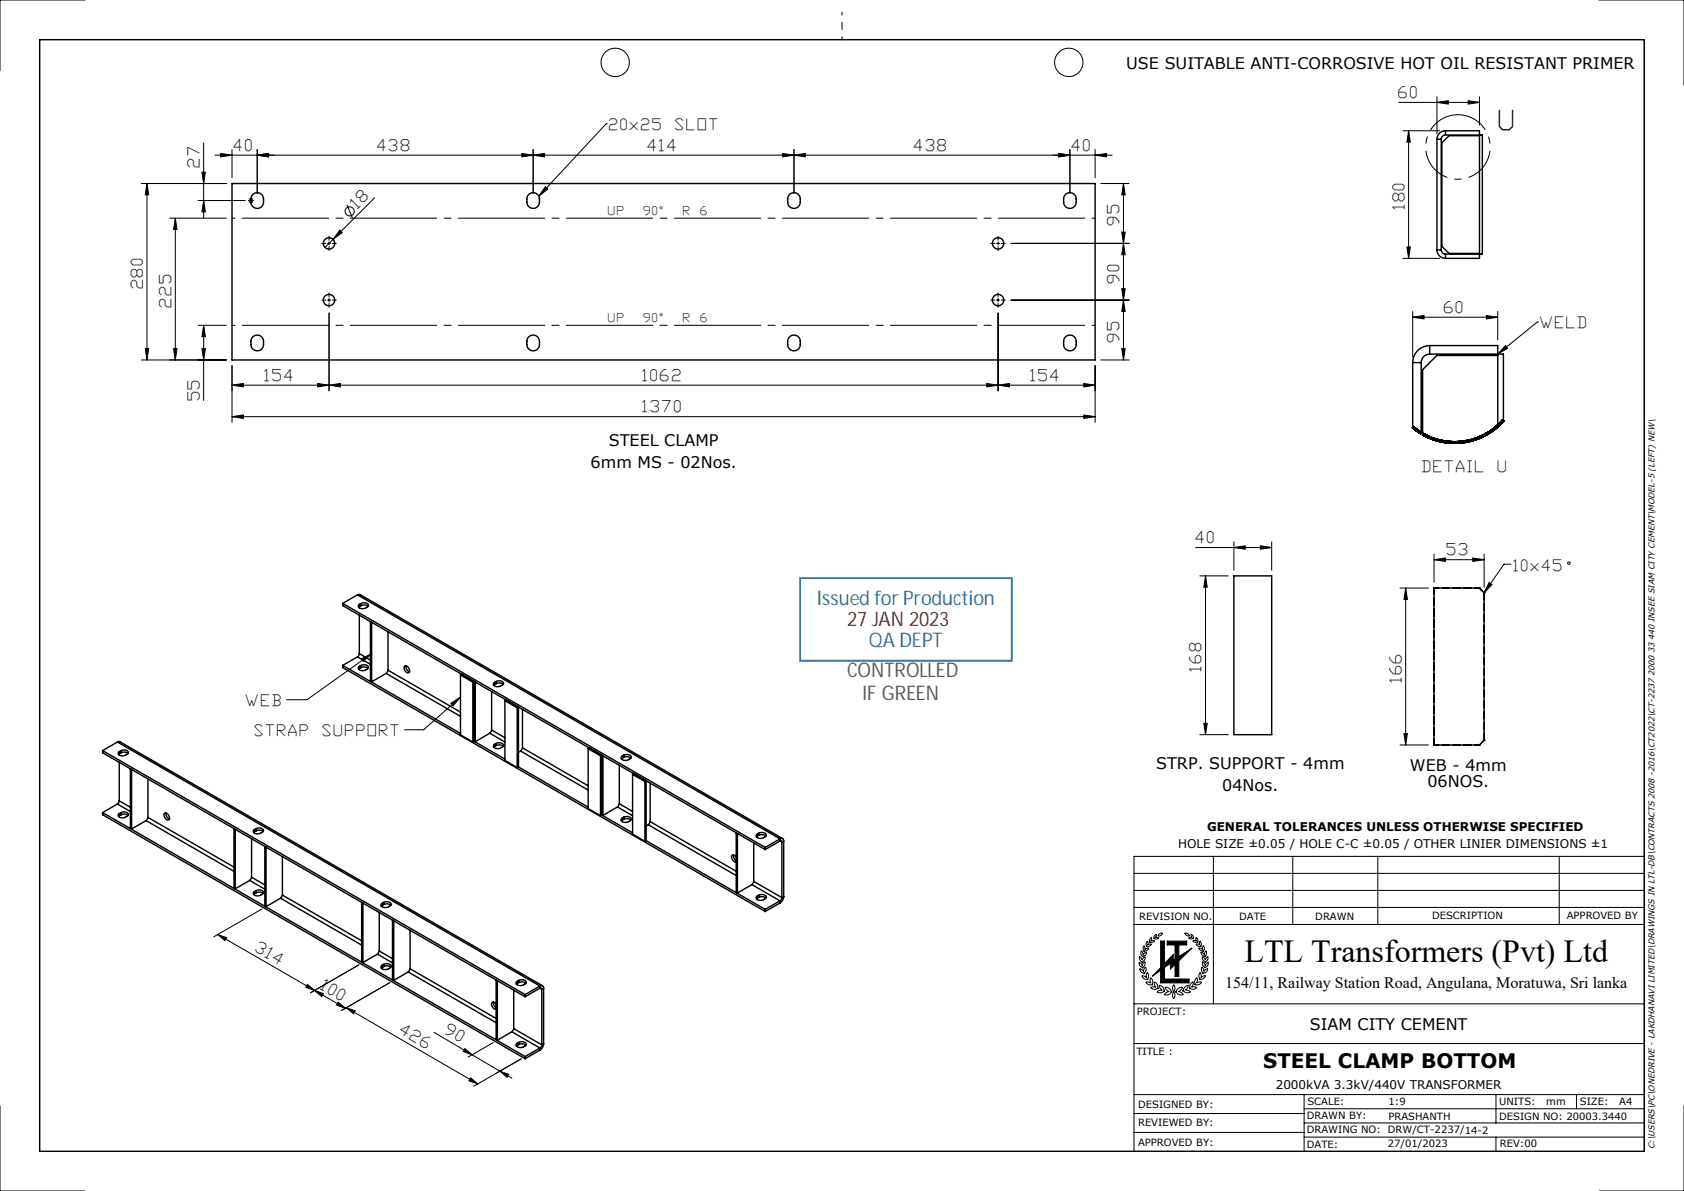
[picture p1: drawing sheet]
<svg xmlns="http://www.w3.org/2000/svg" width="297mm" height="210mm" viewBox="0 0 297 210" stroke-linecap="round" stroke-linejoin="round" font-family="sans-serif">
<g fill="none" stroke="#000" stroke-width=".18">
<path d="M15 0h-15v12.4M246.7 18.1h14.2M253.4 18.1l2-.3v.6zM253.4 17.1v6.5M258.9 17.8l2 .3-2 .3zM260.9 17.1v5M282 0h15v15M290 7v196M24.9 32.4h15M25.9 32.4l.3 2h-.6zM25.9 32.4v31.1M29.9 38.5h10"/>
<path d="M30.9 38.5v25M30.9 38.5l.3 2h-.6zM34.9 35.4h8.4M35.6 30.4h.6l-.3 2zM35.9 35.4l.3 2h-.6zM35.9 25.2v13.2M37.9 27.4h158.2M38.9 27.1l2 .3-2 .3zM40.9 26.4v5M43.8 35.4h1M43.9 35l.7 .7M44.3 34.9v1"/>
<path d="M44.6 35l-.7 .7M45.4 27.4l2-.3v.6zM45.4 26.4v7.7M61.2 36.1l1 2.3M66.1 34.9l-8.8 8.7M92 27.1l2 .3-2 .3zM94 27.4l2-.3v.6zM94 26.4v7.7M96.2 32.9l.4 .4-1.6 1.3zM106.9 21.8h.1M106.9 21.8l-11.9 12.8M138 27.1l2 .3-2 .3z"/>
<path d="M140 27.4l2-.3v.6zM140 26.4v7.7M186.7 27.1l2 .3-2 .3zM188.7 26.4v7.7M193.1 27.4l2-.3v.6zM193.1 26.4v5M194.1 32.4h5M198.1 32.4v31.1M198.1 32.4l.3 2h-.6zM247.4 23.1h6.5M248.4 23.1v22.5M248.4 23.1l.3 2h-.6z"/>
<path d="M34.9 57.4h5M35.9 57.4v13.2M35.9 57.4l.3 2h-.6zM57.8 42.9h.5M57.8 52.9h.5M58 55.2v13.7M58 42.6v.6M58 52.6v.6M59.9 40.6l.5 .4-1.7 1.2zM175.8 42.9h.5M175.8 52.9h.5M176 55.2v13.7"/>
<path d="M176 42.6v.6M176 52.6v.6M178.3 42.9h20.8M178.3 52.9h20.8M197.8 50.9h.6l-.3 2zM197.8 40.9h.6l-.3 2zM198.1 52.9l.3 2h-.6zM198.1 42.9l.3 2h-.6zM247.4 45.6h6.5M248.1 43.6h.6l-.3 2zM249.2 55.9l2-.3v.6zM249.2 54.9v8"/>
<path d="M249.2 55.9h15M262.2 55.6l2 .3-2 .3zM264.2 54.9v5M271.1 56.8l-6.9 5.6M271.1 56.8h.1M24.9 63.5h15M25.6 61.5h.6l-.3 2zM30.6 61.5h.6l-.3 2zM35.6 61.5h.6l-.3 2zM40.9 67.9l2-.3v.6zM40.9 73.5l2-.3v.6zM40.9 64.5v10"/>
<path d="M40.9 73.5h152.2M56 67.6l2 .3-2 .3zM58 67.9l2-.3v.6zM174 67.6l2 .3-2 .3zM176 67.9l2-.3v.6zM191.1 73.2l2 .3-2 .3zM191.1 67.6l2 .3-2 .3zM193.1 67.9h-152.2M193.1 64.5v10M194.1 63.5h5M197.8 61.5h.6l-.3 2zM249.1 75.4v.1"/>
<path d="M249.1 75.5h.1M249.1 75.5l.3 .2M249.2 75.5v.1M249.2 75.4h.1M249.3 75.6h.1M249.3 75.2l.2 .1M249.3 75.4l-.1-.1 .3 .3M249.3 75.6v.1M249.3 75.7h.1M249.4 75.2l.5 .4M249.4 75.5h.1M249.4 75.7h.1"/>
<path d="M249.4 75.5l.2 .1M249.4 75.7l.3 .2M249.4 75.7l.1 .1M249.4 75.8h.1M249.5 75.6h.1M249.6 75.6l.2 .2M249.6 75.4l.1 .1M249.6 75.6v.1M249.6 75.9h.1M249.6 75.7h.1M249.7 75.7h.1M249.7 75.9l.1 .1"/>
<path d="M249.7 76l.2 .1M249.8 75.8l.1 .1M249.8 75.8h.1M249.8 75.8l.4 .3M249.9 75.6h.1M249.9 76.1l.2 .2M249.9 75.6v.1M249.9 75.7l.2 .1M249.9 75.9h.1M249.9 75.7h.1M250 75.9h.1M250 76.2l.2 .1"/>
<path d="M250 75.9v.1M250 75.8l.4 .2M250.1 76l.2 .1M250.1 75.8h.1M250.1 76.3l.3 .1M250.2 76.1l.3 .2M250.2 75.9l.5 .3M250.3 76.1h.1M250.3 76.4h.1M250.4 76.4l.1 .1M250.4 76.2h.1M250.4 76.4h.1"/>
<path d="M250.4 76.4v.1M250.5 76.5h.1M250.5 76.3l.1 .1M250.5 76.1l.2 .1M250.5 76.3h.1M250.6 76.3h.1M250.6 76.4h.1M250.7 76.2h.1M250.8 76.7h.1M250.8 76.7l.3 .1M250.9 76.7h.1M250.9 76.5l.1 .1"/>
<path d="M250.9 76.8h.1M251 76.6l.2 .1M251 76.6h.1M251 76.4h.1M251 76.8l.1 .1M251 76.4l.3 .1M251.1 76.6h.1M251.1 76.9h.2M251.1 76.7l.2 .1M251.1 76.9h.1M251.2 76.9h.1M251.2 76.5l.2 .1"/>
<path d="M251.2 76.5h.1M251.2 76.7l.3 .1M251.3 76.9h.1M251.3 76.5l.1 .1M251.3 76.9l.1 .1M251.3 77h.1M251.4 76.8h.1M251.4 76.6h.1M251.4 77h.1M251.4 77l.2 .1M251.4 76.6l.4 .2M251.5 76.8l.1 .1"/>
<path d="M251.5 77.1h.1M251.6 77.1h.1M251.6 76.7h.1M251.6 76.9l.3 .1M251.6 76.9l.2 .1M251.7 77.1l.1 .1M251.7 76.7h.1M251.8 76.8h.1M251.8 76.8l.2 .1M251.8 77h.1M251.8 77.2h.1M251.9 77.2h.1"/>
<path d="M251.9 77h.1M251.9 77.2l.2 .1M251.9 76.8h.1M251.9 77l.3 .2M252 76.9h.1M252 77.3l.3 .1M252 76.9l.2 .1M252 77.1h.1M252.1 77.1l.4 .2M252.1 77.3h.1M252.2 76.9l.3 .2M252.2 77.4h.1"/>
<path d="M252.3 77.4h.1M252.3 77.2h.1M252.3 77l.6 .2M252.4 77.4l.1 .1M252.4 77.2l.3 .1M252.5 77.3h.1M252.5 77.5l.4 .1M252.6 77.1h.1M252.6 77.5h.1M252.6 77.3h.1M252.6 77.3l.3 .1M252.7 77.1v.1"/>
<path d="M252.7 77.5h.1M252.7 77.5l.3 .1M252.8 77.2h.1M252.8 77.4l.2 .1M252.8 77.4h.1M252.9 77.2h.1M252.9 77.4l.3 .1M253 77.6l.3 .1M253 77.2v.1M253 77.6h.1M253 77.3l.5 .1M253 77.6l.2 .1"/>
<path d="M253 77.3l.3 .1M253.1 77.5l.5 .1M253.1 77.5l.2 .1M253.2 77.3h.1M253.2 77.7h.1M253.3 77.7l.3 .1M253.3 77.7h.1M253.3 77.6h.1M253.3 77.4h.1M253.4 77.6h.1M253.4 77.4l.3 .1M253.4 77.8l.5 .1"/>
<path d="M253.5 77.6h.1M253.6 77.4l.2 .1M253.6 77.6h.1M253.6 77.6l.2 .1M253.6 77.8h.1M253.7 77.6v.1M253.7 77.8h.1M253.7 77.7h.2M253.8 77.7h.2M253.8 77.9h.1M253.8 77.5h.1M253.8 77.9h.2"/>
<path d="M253.9 77.5h.1M253.9 77.7h.1M253.9 77.5l.2 .1M253.9 77.9h.1M254 77.9h.1M254 77.7l1.5 .3M254 77.7h.1M254 77.9l.3 .1M254 77.7l.2 .1M254.1 77.6h.1M254.1 77.8h.1M254.2 78h.3"/>
<path d="M254.2 77.8h.1M254.2 77.6h.1M254.2 77.6l.4 .1M254.3 77.6h.1M254.3 78h.1M254.3 77.8h.1M254.5 77.8l.2 .1M254.5 78l.2 .1M254.5 77.7h.3M254.5 78h.1M254.6 78h.1M254.7 78l.1 .1"/>
<path d="M254.7 77.7h.1M254.7 77.9h.1M254.7 78.1h.2M254.8 77.7h.2M254.8 77.9h.1M254.9 77.9h.1M254.9 78.1h.1M254.9 77.7h.1M254.9 78.1h.3M255 77.7h.1M255 77.7l.3 .1M255 78.1h.1"/>
<path d="M255 77.9h.3M255 77.9h.1M255.1 77.7h.1M255.1 77.7l.4 .1M255.2 78.1l.3 .1M255.2 78.1h.1M255.3 78.1h.1M255.3 78h.1M255.4 78h.1M255.4 78.1l.4 .1M255.4 77.8h.4M255.4 78h.4"/>
<path d="M255.6 78.2h.4M255.6 77.8h.4M255.7 78h.3M255.8 78.2h.1M255.9 78.2h.3M255.9 77.8h.1M255.9 78h.3M256 77.8h.2M256 78h.1M256.1 77.8h.1M256.1 78h.1M256.1 78.2h.3"/>
<path d="M256.1 78h.4M256.1 77.8h.4M256.2 78h.1M256.2 77.8h.1M256.3 78.2h.1M256.3 78.2h.4M256.4 78h.1M256.5 78.2h.1M256.6 78h.1M256.7 78h.1M256.7 77.8h-.3M256.9 77.8h-.3"/>
<path d="M256.9 78h-.4M257 78.2h-.4M257 78h.1M257.1 78h-.1M257.1 77.8h.1M257.2 77.8h-.1M257.2 78.2h-.4M257.2 77.8h-.4M257.3 77.8h.1M257.3 78.2h-.2M257.4 78.2h-.1M257.4 78h-.6"/>
<path d="M257.4 78.2h-.2M257.4 77.8h-.2M257.4 77.8h.1M257.4 78h-.3M257.5 78.2h.1M257.5 77.8h.1M257.5 78.2h-.1M257.6 77.8h-.1M257.6 78h-.3M257.6 77.8h-.2M257.7 78.1l-.3 .1M257.7 78h-.3"/>
<path d="M257.7 77.8h.1M257.8 78.1h.1M257.9 78.1l-.3 .1M257.9 77.9l-.4 .1M257.9 77.8h-.3M258 77.7h.1M258.1 77.7h.1M258.1 77.9h-.1M258.1 77.7l-.3 .1M258.2 77.7h-.1M258.2 77.9h-.1M258.3 78.1h-.4"/>
<path d="M258.4 77.7h-.3M258.4 77.9h.1M258.4 78.1h-.4M258.4 77.9l-.6 .1M258.4 78l-.1 .1M258.5 77.9h.1M258.5 77.7h-.3M258.6 77.8l-.3 .1M258.6 77.6h.1M258.6 78h-.2M258.7 77.8h-.1M258.7 77.8h.1"/>
<path d="M258.8 77.6l-.3 .1M258.8 77.8l-.3 .1M258.9 78h-.3M258.9 78h.1M258.9 77.8h.1M258.9 77.6h.1M259 77.9l-.1 .1M259 77.9h.1M259 77.7v.1M259.1 77.7l-.4 .1M259.1 77.9l-.3 .1M259.1 77.7h.1"/>
<path d="M259.1 77.9h-.1M259.1 77.9h.1M259.2 77.5l-.5 .1M259.2 77.9h-.1M259.2 77.5h.1M259.2 77.7l-.2 .1M259.2 77.9h.1M259.2 77.7h.1M259.3 77.7h-.1M259.3 77.7h-.2M259.3 77.9h-.2M259.3 77.7h.1"/>
<path d="M259.4 77.5h-.1M259.4 77.7h.1M259.4 77.5h.1M259.5 77.6h.1M259.5 77.8h.1M259.5 77.6l-.2 .1M259.6 77.8l-.3 .1M259.6 77.4h.1M259.6 77.6h.1M259.7 77.8h.1M259.8 77.6h-.3M259.8 77.5h.1"/>
<path d="M259.8 77.3v.1M259.8 77.7h.1M259.9 77.5h-.1M259.9 77.7h.1M259.9 77.7l-.4 .1M260 77.5h-.1M260 77.7h-.1M260 77.5l-.3 .1M260 77.7h.1M260 77.5h.1M260.1 77.3l-.3 .1M260.1 77.6l-.2 .1"/>
<path d="M260.1 77.6h.1M260.1 77.4l-.1 .1M260.1 77.4h.1M260.2 77.6h.1M260.2 77.2l-.1 .1M260.3 77.6h-.2M260.3 77.4h-.1M260.3 77.6h.1M260.3 77.4h.1M260.4 77.2h-.1M260.4 77.4h.1M260.5 77.3h-.1"/>
<path d="M260.5 77.1l-1.3 .4M260.5 77.3h.1M260.5 77.1h.1M260.5 77.5l-.2 .1M260.6 77.5h.1M260.6 77.1h.1M260.6 77.1h-.2M260.6 77.3h.1M260.7 77.1h-.1M260.7 77.4l-.2 .1M260.7 77v.1M260.8 77.4l-.2 .1"/>
<path d="M260.9 77h-.1M260.9 77.2h.1M261 77.1l-.5 .2M261 77.3h.1M261 76.9l-.3 .2M261.1 77.1h.1M261.1 76.9h-.1M261.1 76.9h.1M261.1 77v.1M261.2 77h-.1M261.2 76.8l-.1 .1M261.2 77h.1"/>
<path d="M261.2 77.2l-.4 .2M261.2 77.2h.1M261.2 77l-1.2 .5M261.3 76.8h.1M261.4 77h-.1M261.4 76.7l-.4 .2M261.4 76.9v.1M261.4 76.9h.1M261.4 77.1l-.2 .1M261.5 76.9l-.3 .1M261.5 77.1h.1M261.6 77l-.1 .1"/>
<path d="M261.7 76.6l-.2 .1M261.7 76.6h.1M261.8 76.7l-.2 .1M261.8 76.9l-.1 .1M261.8 76.5l-.5 .3M261.9 76.7h-.1M261.9 76.7l-.5 .2M261.9 76.5h.1M261.9 76.7h.1M262 76.9h-.1M262 76.6l-.1 .1M262 76.6h.1"/>
<path d="M262.1 76.8l-.8 .4M262.1 76.6l-.2 .1M262.2 76.5l-.1 .1M262.2 76.3l-.2 .1M262.2 76.7l-.1 .1M262.2 76.3h.1M262.2 76.7l-.2 .1M262.2 76.7h.1M262.3 76.7h-.1M262.3 76.5h-.1M262.3 76.7h.1M262.3 76.2l-.6 .4"/>
<path d="M262.3 76.4h.1M262.4 76.4l-.2 .1M262.5 76.4h-.1M262.5 76.1l-.1 .1M262.5 76.1l-.2 .2M262.5 76.3v.1M262.5 76.3h.1M262.5 76.1h.1M262.5 76.5l-.2 .2M262.6 76.3h-.1M262.6 76.1h.1M262.6 76.3h.1"/>
<path d="M262.6 76.5h.1M262.7 76.5l-.3 .1M262.7 76.2l-.1 .1M262.7 76l-.1 .1M262.7 76.2h.1M262.8 76.4h-.1M262.8 76.4h.1M262.8 76.1h.1M262.9 75.9l-.2 .1M262.9 76.1l-.3 .2M262.9 75.8v.1M263 76.3h-.1"/>
<path d="M263 76.2h.1M263.1 75.8l-.6 .3M263.1 76.2l-.4 .3M263.1 76.1l-.1 .1M263.2 76.1h-.1M263.2 75.9l-.3 .2M263.2 76.1h.1M263.2 75.6l-.3 .2M263.2 75.8l-.4 .3M263.3 76v.1M263.3 75.6l-.2 .1M263.3 75.8h.1"/>
<path d="M263.3 75.6h.1M263.3 76h.1M263.4 75.7l-.1 .1M263.4 75.9v.1M263.4 75.5l-.2 .1M263.4 75.9l-.2 .2M263.5 75.5h-.1M263.5 75.9h-.1M263.5 75.4l-.1 .1M263.5 75.4h.1M263.5 75.6l-.3 .3M263.6 75.6h-.1"/>
<path d="M263.6 75.4h-.1M263.6 75.8h.1M263.6 75.3v.1M263.7 75.5l-.1 .1M263.7 75.7h.1M263.7 75.2v.1M263.7 75.7l-.3 .2M263.7 75.5h.1M263.7 75.4v.1M263.8 75.7h-.1M263.8 75.4h.1M263.9 75.5l-.2 .2"/>
<path d="M263.9 75.5v.1M263.9 75.5h.1M264 75l-.4 .3M264 75.5h-.1M264 75h.1M264 75.4v.1M264.1 75.1h.1M264.2 75.3l-.2 .2M264.2 74.8h.1M264.2 75.1l-.6 .5M264.3 75.2h.1M264.3 75.2l-.2 .2"/>
<path d="M264.3 74.9l-.5 .5M264.4 74.9h.1M264.4 74.9h-.1M264.4 74.8v.1M264.5 75.1l-.2 .2M264.5 74.5l-.8 .8M264.6 74.7l-.2 .1M264.6 74.9l-.2 .2M264.7 74.4l-.4 .4M264.7 74.3v.1M264.7 74.6l-.4 .4M264.8 74.2l-.1 .1"/>
<path d="M264.8 74.5l-.2 .2M264.8 74.2l-.3 .3M264.8 74.7l-.2 .2M264.9 74.1l-.1 .1M264.9 74.6l-.4 .4M265 74.3l-.2 .1M265 74l-.1 .1M265 74.3h.1M265 74l-.2 .2M265 74h.1M265 74.2h.1M265.1 74.5l-.2 .2"/>
<path d="M265.1 74.2h.1M265.1 74.1l-.3 .4M265.1 74.1l-.1 .2M265.2 74.1h-.1M265.2 74.3l-.2 .2M265.3 74.2h.1M265.3 74.2l-.2 .2M265.5 60.9l.4 .5-1.7 1zM210.9 96.5h13.4M217.6 96.5l2-.3v.6zM217.6 95.5v5M222.3 96.2l2 .3-2 .3z"/>
<path d="M224.3 95.5v5M252.9 98.7l2-.3v.6zM252.9 97.7v5M252.9 98.7h8.8M259.7 98.4l2 .3-2 .3zM261.7 97.7v5.8M266.5 99.5h-1.2l-3.6 5M63.7 116.2l1.8-1-1.4 1.4zM65.5 115.2l-11.4 8.2h-3.6M211.6 101.5h5M212.6 101.5v28M212.6 101.5l.3 2h-.6z"/>
<path d="M246.9 103.7h5M247.9 103.7l.3 2h-.6zM247.9 103.7v27.7M262.6 102.7l.5 .4-1.4 1.4zM79.5 124l1.7-1.1-1.3 1.6zM81.2 122.9l-6.5 5.8h-3.3M211.6 129.5h5M212.3 127.5h.6l-.3 2zM246.9 131.4h5M247.6 129.4h.6l-.3 2zM200 157h90M200 154h90"/>
<path d="M214 151v26M228 151v12M243 151v12M275 151v12M290 151h-90v52M38.4 164.8l22.5 13M38.4 164.8l1.6 .5-.3 .6zM46.2 160.3l-8.5 4.9M54.2 173.6l1.3 1-1.6-.5zM55.5 174.6l1.5 .6-.3 .5zM59.7 176.7l1.2 1.1-1.5-.6zM61.1 177.7l1.6 .5-.3 .6z"/>
<path d="M61.1 177.7l23.2 13.4M63.3 170.1l-8.5 4.9M68.7 173.3l-8.5 4.9M200 177h90M200 163h90M200 160h90M200.9 169.7l.6 .6 .1-.4 .3-.3a.94 .94 0 0 1-.4 1.1 .97 .97 0 0 1-.6-1zM201 168.6l.4 .7 .2-.4 .4-.2a.9 .9 0 0 1-.6 .9 .93 .93 0 0 1-.4-1zM201 170.8l.4 .2 .3 .3 .1-.4 .2-.4a.97 .97 0 0 1-.2 1.2 1.01 1.01 0 0 1-.8-.9zM201.3 167.6l.3 .7 .3-.3 .3-.1a.86 .86 0 0 1-.7 .8 .89 .89 0 0 1-.2-1.1zM201.4 172l.4 .1 .4 .3v-.5l.1-.4a1.01 1.01 0 0 1 .1 1.2 1.05 1.05 0 0 1-1-.7zM201.8 166.7l.1 .7 .3-.2h.4a.82 .82 0 0 1-.9 .5 .86 .86 0 0 1 .1-1z"/>
<path d="M202.1 173.2h.4l.5 .1-.2-.4 .1-.5a1.05 1.05 0 0 1 .3 1.3l-.1-.1a.81 .81 0 0 1-1-.4zM202.3 166l.2 .2-.1 .4 .3-.1h.4a.79 .79 0 0 1-.9 .4l-.1-.5zM203 165.4l.1-.1-.1 .6h.6a.47 .47 0 0 1-.8 .2l-.1-.4zM203.5 165.4a.45 .45 0 0 0 .8 0l-.6-.1 .3-.6a.55 .55 0 0 0-.5 .7M203.6 173.1a1.08 1.08 0 0 1 .6 1.2h-.1a.84 .84 0 0 1-1.2-.2l.5-.1 .5 .1-.3-.5zM204.4 164.7l.7-.2a.69 .69 0 0 1-.9 .5zM204.4 173.7a1.12 1.12 0 0 1 1 1.1l-.1-.1a.87 .87 0 0 1-1.3 .2l.5-.3h.5l-.4-.4zM204.7 165.9h.7v4l1.5-1.6v1l.3-.2v-2.5h-1.3v-.7h3.4v.7h-1.4v2.1l2.3-1.5-2.3 2.2v2.8h-.7v-2.1l-.8 .8v-1l-1 .7v2h4.3v.7h-5v-2.2l-1.4 1 1.4-1.5zM205.5 174.1a.92 .92 0 0 1 1 .7h.2a1.04 1.04 0 0 1-1.4 .6l.4-.4 .5-.2a1.13 1.13 0 0 1-.7-.7zM207 173.6a1 1 0 0 1 0 1.3 1 1 0 0 1 0-1.3zM207 174.9a1 1 0 0 1 0 1.2 1 1 0 0 1 0-1.2zM207.7 174.4l.4-.3h.5a1.13 1.13 0 0 1-.8 .7l.5 .2 .4 .4a1.04 1.04 0 0 1-1.3-.6h.1z"/>
<path d="M208.9 164.5a.64 .64 0 0 1 .8 .5l-.4-.1zM209 174l.6-.3-.2 .5-.4 .4h.5l.5 .3a.87 .87 0 0 1-1.2-.2l-.2 .1v-.2h.1l.1-.3zM210 164.7a.62 .62 0 0 1 .5 .8l-.1-.1a.45 .45 0 0 1-.7 0l.6-.1zM210.1 173.4l.3-.3v.5l-.3 .5 .5-.1 .5 .1a.95 .95 0 0 1-1.3 .1zM210.9 166.5h.4l.3 .1v-.7a.69 .69 0 0 1 .1 1v-.1a.61 .61 0 0 1-.8-.3zM210.9 165.3a.66 .66 0 0 1 .3 .9l-.1-.1a.47 .47 0 0 1-.7-.2h.6zM211 172.5l.1-.1 .1 .3-.2 .6 .5-.1h.4a.91 .91 0 0 1-1.2 .4l.1-.1-.1-.5zM211.4 167.1l.4 .1 .3 .2 .1-.7a.72 .72 0 0 1 0 1h-.1a.64 .64 0 0 1-.7-.6zM211.7 171.5l.2 .4-.1 .5 .4-.3 .4-.1a.88 .88 0 0 1-1 .7v-.1a.78 .78 0 0 1 .1-1.1zM211.8 167.9l.4 .1 .2 .3 .3-.7a.75 .75 0 0 1-.3 1.1v-.1a.67 .67 0 0 1-.6-.7zM212 170.5l.2 .3 .1 .5 .3-.3 .4-.2a.85 .85 0 0 1-.9 .8l.1-.1a.75 .75 0 0 1-.2-1zM212 168.7l.4 .2 .2 .4 .4-.7a.78 .78 0 0 1-.5 1v-.1a.7 .7 0 0 1-.5-.8z"/>
<path d="M212.1 169.6l.3 .3 .1 .4 .6-.6a.82 .82 0 0 1-.7 .9l.1-.1a.73 .73 0 0 1-.4-.9zM0 195v15h15M76.6 182l13.7 8.1M82 184.9l1.3 1.1-1.6-.6zM83 190l1.3 1.1-1.6-.5zM87 183.8l-4.4 2.6M88.2 188.9l1.5 .5-.3 .6zM91.9 186.7l-8.3 4.8M200 196.3h30M200 199.7h30M200 193h90M200 184h90"/>
<path d="M230 198h60M230 193v10M230 195.5h60M263.8 193v5M278 193v2.5M297 195v15h-15M230 200.5h60M263.8 200.5v2.5"/>
<circle cx="108.5" cy="11" r="2.5"/>
<circle cx="188.5" cy="11" r="2.5"/>
<circle cx="61.7" cy="37.3" r=".81"/>
<circle cx="276.7" cy="99.3" r=".22"/>
</g>
<path d="M148.5 7v-4.8" fill="none" stroke="#000" stroke-width=".18" stroke-dasharray="15.2 1.3 1.3 1.3" stroke-dashoffset="14.7"/>
<g fill="none" stroke="#000" stroke-width=".25">
<path d="M7 7h283v196h-283zM40.9 32.4h152.2v31.1h-152.2zM44.6 34.3a1.11 1.11 0 0 1 1.2-.2 1.11 1.11 0 0 1 .7 1 1.19 1.19 0 0 1-.4 1.4 1.19 1.19 0 0 1-1.5-.1 1.8 1.8 0 0 1 0-2.1zM93.2 34.3a1.11 1.11 0 0 1 1.3-.2 1.11 1.11 0 0 1 .6 1 1.19 1.19 0 0 1-.4 1.4 1.19 1.19 0 0 1-1.5-.1 1.8 1.8 0 0 1 0-2.1zM139.2 34.3a1.11 1.11 0 0 1 1.3-.2 1.11 1.11 0 0 1 .6 1 1.19 1.19 0 0 1-.4 1.4 1.19 1.19 0 0 1-1.5-.1 1.8 1.8 0 0 1 0-2.1zM187.9 34.3a1.11 1.11 0 0 1 1.2-.2 1.11 1.11 0 0 1 .7 1 1.19 1.19 0 0 1-.4 1.4 1.19 1.19 0 0 1-1.5-.1 1.8 1.8 0 0 1 0-2.1zM253.4 24.6h.8M253.4 24.6v19.5M254.2 24.6v19.5M254.9 23.1a1.5 1.5 0 0 0-1.5 1.5M254.9 23.8a.75 .75 0 0 0-.7 .8M254.9 23.8h6.5v21h-6.5"/>
<path d="M254.9 23.1h6v22.5h-6M254.9 23.1v.7M260.9 23.9h-5.3l-1.3 1.3v18.2l1.3 1.3h5.3M44.6 59.4a1.11 1.11 0 0 1 1.2-.2 1.11 1.11 0 0 1 .7 1 1.19 1.19 0 0 1-.4 1.4 1.19 1.19 0 0 1-1.5-.1 1.8 1.8 0 0 1 0-2.1zM93.2 59.4a1.11 1.11 0 0 1 1.3-.2 1.11 1.11 0 0 1 .6 1 1.19 1.19 0 0 1-.4 1.4 1.19 1.19 0 0 1-1.5-.1 1.8 1.8 0 0 1 0-2.1zM139.2 59.4a1.11 1.11 0 0 1 1.3-.2 1.11 1.11 0 0 1 .6 1 1.19 1.19 0 0 1-.4 1.4 1.19 1.19 0 0 1-1.5-.1 1.8 1.8 0 0 1 0-2.1zM187.9 59.4a1.11 1.11 0 0 1 1.2-.2 1.11 1.11 0 0 1 .7 1 1.19 1.19 0 0 1-.4 1.4 1.19 1.19 0 0 1-1.5-.1 1.8 1.8 0 0 1 0-2.1zM253.4 44.1a1.5 1.5 0 0 0 1.5 1.5M253.4 44.1h.8M254.2 44.1a.75 .75 0 0 0 .7 .7M254.9 44.8v.8M249.2 63.9h1.5"/>
<path d="M249.2 63.9v11.4M250.7 63.9v12.5M252.2 60.9a3 3 0 0 0-3 3M252.2 62.4a1.5 1.5 0 0 0-1.5 1.5M252.2 62.4h13v11.7M252.2 60.9h12v14.2M252.2 60.9v1.5M264.2 62.7h-10.8l-2.5 2.5v11.3M60.4 106.4v.4l74.6 43M60.4 117.3v.4l74.6 43M60.4 106.4l74.6 43M60.4 117.3l20.8 12"/>
<path d="M63 104.9l.5-.1 74.5 43.1M63 104.9l-2.6 1.5M63 104.9l74.6 43M63 115.8l-2.6 1.5M63 115.8l2.3 1.3M63.4 115.3l-.4 .5M63.4 107v.2M63.4 108.5v6.8M63.4 115.3l1.9 1.1M63.4 106.9l-.2 .2M63.4 117.9l-.2 .1M63.4 106.6v.3"/>
<path d="M63.4 117.5v.4M63.7 106.4l.2-.1a.64 .64 0 0 1 .7 0 .64 .64 0 0 1 .3 .6 1.09 1.09 0 0 1-1.7 0l.2-.3M63.7 117.3l.2-.1a.64 .64 0 0 1 .7 0 .64 .64 0 0 1 .3 .6 1.09 1.09 0 0 1-1.7 0l.2-.3M63.7 106.8l.7-.1 .5 .2M63.7 117.7h.1a1.11 1.11 0 0 1 1.1 .1M63.7 106.4l-.3 .2M63.7 117.3l-.3 .2M63.7 106.4v.4M63.7 117.3v.4M63.7 106.8l-.3 .1M63.7 117.7l-.3 .2M65.3 109.7v10.4l.2 .1"/>
<path d="M65.3 109.7l.2 .1M65.4 109.6l-.1 .1M65.5 109.8v10.4M65.6 109.8h-.1M68.1 118.7l13.1 7.6M68.4 111.4v6.8l-.2 .5-2.7 1.5M68.4 118.2l12.8 7.4M71.4 117.4a.74 .74 0 0 1 .7 .4 .74 .74 0 0 1-.1 .8 .86 .86 0 0 1-.6-1.2zM71.6 117.4l.1 .6 .5 .5M81.2 119l.2-.1 2.2 1.3M81.2 119v10.6l2.2 1.2M81.2 119l2.2 1.3"/>
<path d="M217.6 101.5h6.7v28h-6.7zM252.9 103.7h8l.8 .8v26l-.8 .9h-8zM18.1 132.3v.4l74.5 43M18.1 132.3l74.5 43.1M20.7 130.8h.5l74.5 43M20.7 130.8l-2.6 1.5M20.7 130.8l74.5 43.1M21 132.9v.2M21 134.4v6.8M21.1 132.9l-.2 .1M21.1 132.5v.4M21.3 132.4l.3-.1a.64 .64 0 0 1 .7-.1 .64 .64 0 0 1 .3 .6 1.09 1.09 0 0 1-1.8 0l.3-.3"/>
<path d="M21.3 132.7l.7-.1 .6 .3M21.3 132.4l-.2 .1M21.3 132.4v.3M21.3 132.7l-.2 .2M23 135.6l.2 .1M23 135.6v10.4l.2 .2M23 135.6h.1M23.2 135.7v10.5M23.3 135.7h-.1M26.1 137.3v6.9l-.3 .5-2.6 1.5M83.4 120.3v10.5M83.6 130.6l.2 .2"/>
<path d="M83.6 130.7l5.4 3.1M83.6 130.7l-.2 .1M83.6 120.2l-.2 .1M83.6 120.2v10.5M83.7 120.2l.1 .1M83.8 120.3v10.5M83.9 120.3h-.1M86.4 129.3l2.6 1.5M86.7 121.9v6.9l-.3 .5-2.6 1.5M86.7 128.7l2.3 1.4M87.2 120.7l-.1 .1M87.2 131.6l-.1 .2"/>
<path d="M87.2 120.3v.4M87.2 131.3v.3M87.5 120.2l.2-.1a.64 .64 0 0 1 .7-.1 .64 .64 0 0 1 .4 .7 1.09 1.09 0 0 1-1.8-.1l.2-.3M87.5 131.1l.2-.1a.64 .64 0 0 1 .7 0 .64 .64 0 0 1 .4 .6 1.09 1.09 0 0 1-1.8 0l.2-.3M87.5 120.5l.7-.1 .5 .3M87.5 131.5l.7-.1 .5 .2M87.5 120.2l-.3 .1M87.5 131.1l-.3 .2M87.5 120.2v.3M87.5 131.1v.4M87.5 120.5l-.3 .2M87.5 131.5l-.3 .1"/>
<path d="M89 123.4h.2M89 123.4v10.7l2.2 1.3M89.1 123.3l-.1 .1M91.2 124.8v10.6M91.4 135.2l12.3 7.1M91.4 124.7l-2.1-1.3-.3 .1 2.2 1.3M91.4 135.2l-.2 .2M91.4 124.7l-.2 .1M91.4 124.7v10.5M91.8 132.4l11.9 6.9M92.1 125.1v6.8l-.2 .5-.5 .2M92.1 131.9l11.6 6.7"/>
<path d="M103.7 132l2.2 1.3M103.7 132v10.6l2.2 1.2M103.9 131.9l-.2 .1M105.9 133.3l.2-.1v10.5M105.9 133.3v10.5M106.2 133.2l.1 .1M106.3 133.3v10.5M106.4 133.3h-.1M109.2 134.9v6.9l-.2 .5-2.7 1.5M109.7 133.7l-.1 .1M109.7 133.3v.4M110 133.2l.1-.1a.78 .78 0 0 1 1.2 .5 1.08 1.08 0 0 1-1.8 0l.2-.3"/>
<path d="M110 133.5l.7-.1 .6 .3M110 133.2l-.3 .1M110 133.2v.3M110 133.5l-.3 .2M111.6 136.4v10.7l2.1 1.2M111.6 136.4h.1M111.6 136.3v.1M111.8 136.4l-.2 .1 2.1 1.3M113.7 137.8v10.5M113.7 137.8l.3-.1v10.5M114.7 138.1v6.8l-.3 .5-.4 .2M18.1 143.3v.4l74.5 43"/>
<path d="M18.1 143.3l74.5 43M20.7 141.8l-2.6 1.5M20.7 141.8l2.3 1.3M21 141.2l-.3 .6M21 141.2l2 1.1M21.1 143.8l-.2 .2M21.1 143.5v.3M21.3 143.3l.3-.1a.64 .64 0 0 1 .7 0 .64 .64 0 0 1 .3 .6 1.09 1.09 0 0 1-1.8 0l.3-.3M21.3 143.7l.1-.1a1.11 1.11 0 0 1 1.2 .2M21.3 143.3l-.2 .2M21.3 143.3v.4M21.3 143.7l-.2 .1"/>
<path d="M25.8 144.7l15.5 8.9M26.1 144.1l15.2 8.8M29 143.4a.74 .74 0 0 1 .8 .4 .74 .74 0 0 1-.1 .8 .86 .86 0 0 1-.7-1.2zM29.3 143.3l.1 .6 .5 .5M41.3 146.2l.2 .1M41.3 146.2v10.4l.2 .1M41.3 146.1v.1M41.5 146.3v10.4M41.5 146.3h.1M44 155.2l2.7 1.6M44.4 147.9v6.8l-.3 .5-2.6 1.5M44.4 154.7l2.3 1.3"/>
<path d="M44.9 146.7l-.2 .1M44.9 157.6l-.2 .1M44.9 146.3v.4M44.9 157.2v.4M45.2 146.1l.2-.1a.64 .64 0 0 1 .7 0 .64 .64 0 0 1 .3 .6 1.09 1.09 0 0 1-1.7 0l.2-.3M45.2 157h.2a.64 .64 0 0 1 .7-.1 .64 .64 0 0 1 .3 .6 1.09 1.09 0 0 1-1.7 0l.2-.3M45.2 146.5l.6-.1 .6 .2M45.2 157.4l.6-.1 .6 .3M45.2 146.1l-.3 .2M45.2 157l-.3 .2M45.2 146.1v.4M45.2 157v.4"/>
<path d="M45.2 146.5l-.3 .2M45.2 157.4l-.3 .2M46.7 149.3l.2 .1M46.7 149.3v10.4l.2 .2M46.8 149.3h-.1M46.9 149.4v10.5M47 149.4h-.1M49.5 158.4l14.3 8.2M49.8 151v6.9l-.3 .5-2.6 1.5M49.8 157.8l14 8.1M63.8 159.2v10.4l.2 .1M63.8 159.2l.2 .1"/>
<path d="M63.8 159.1v.1M64 159.3v10.4M64.1 159.3h-.1M67.4 159.7l-.2 .1M67.4 159.3v.4M67.7 159.1h.1a.78 .78 0 0 1 1.2 .4 1.08 1.08 0 0 1-1.8 .1l.2-.3M67.7 159.5l.7-.1 .5 .2M67.7 159.1l-.3 .2M67.7 159.1v.4M67.7 159.5l-.3 .2M106.1 143.7l5.5 3.1M106.1 143.6l.2 .2"/>
<path d="M106.1 143.7l-.2 .1M108.9 142.3l2.7 1.5M109.2 141.7l2.4 1.4M109.7 144.6l-.1 .2M109.7 144.3v.3M110 144.1l.1-.1a.78 .78 0 0 1 1.2 .5 1.08 1.08 0 0 1-1.8 .1l.2-.3M110 144.5l.7-.1 .6 .2M110 144.1l-.3 .2M110 144.1v.4M110 144.5l-.3 .1M114 148.2l21 12.1M114 148.2l-.3 .1"/>
<path d="M114.3 145.4l15.5 9M114.7 144.9l15.1 8.7M129.4 150.7v.6l.4 .4M129.8 151.1a.4 .4 0 0 0-.4-.4 .4 .4 0 0 0-.4 .4l.1 .2a.75 .75 0 0 0 .7 .7M129.8 146.9v10.4l.3 .2M129.8 146.9l.3 .1M129.9 146.9h-.1M130.1 147v10.5M130.1 147h.1M132.6 156l5 2.8M132.9 148.6v6.9l-.2 .4-2.6 1.6M132.9 155.4l5 2.9"/>
<path d="M133.6 147.5l-.2 .1M133.6 158.4l-.2 .1M133.6 147.1v.4M133.6 158v.4M133.8 146.9l.3-.1a.64 .64 0 0 1 .7 0 .64 .64 0 0 1 .3 .6 1.09 1.09 0 0 1-1.8 0l.3-.3M133.8 147.3l.7-.1 .6 .2M133.8 157.8h.3a.64 .64 0 0 1 .7-.1 .64 .64 0 0 1 .3 .6 1.09 1.09 0 0 1-1.8 0l.3-.3M133.8 158.2l.7-.1 .6 .3M133.8 146.9l-.2 .2M133.8 146.9v.4M133.8 157.8v.4M133.8 147.3l-.2 .2"/>
<path d="M133.8 157.8l-.2 .2M133.8 158.2l-.2 .2M135 149.4v.4M137.6 147.9a.4 .4 0 0 1 .4 0 .4 .4 0 0 1 .2 .4M137.6 148.3a.2 .2 0 0 1 .2 0 .2 .2 0 0 1 .1 .2M137.6 148.3l-2.6 1.5M137.6 147.9l-2.6 1.5M137.6 147.9v.4M137.6 158.8v.4M137.6 158.8l-2.6 1.5M137.6 159.2l-2.6 1.5M137.6 148.3l.3 .2"/>
<path d="M137.9 158.3l-.3 .5M137.9 148.5v9.8M138.2 158.1l-.2 .7-.4 .4M138.2 148.3l-.3 .2M138.2 148.3v9.8M138.2 158.1l-.3 .2M66.6 168.2l2.6 1.6M66.9 160.9v6.8l-.3 .5-2.6 1.5M66.9 167.7l2.3 1.3M67.4 170.6l-.2 .1M67.4 170.2v.4M67.7 170h.2a.64 .64 0 0 1 .7-.1 .64 .64 0 0 1 .3 .6 1.09 1.09 0 0 1-1.7 0l.2-.3"/>
<path d="M67.7 170.4l.7-.1 .5 .2M67.7 170l-.3 .2M67.7 170v.4M67.7 170.4l-.3 .2M69.2 162.3v10.4l.2 .2M69.2 162.3l.2 .1M69.3 162.3h-.1M69.4 162.4v10.5M69.5 162.4h-.1M72 171.4l15.5 8.9M72.3 164v6.9l-.2 .5-2.7 1.5M72.3 170.8l15.2 8.8"/>
<path d="M87 176.7l.1 .5 .4 .5M87.5 177.1v-.1a.4 .4 0 0 0-.4-.3 .4 .4 0 0 0-.4 .3v.3a.75 .75 0 0 0 .8 .6M87.6 172.8l-.1 10.5 .2 .1M87.8 172.9l-.1 10.5M90.6 174.6v6.8l-.3 .5-2.6 1.5M91.2 173.4l-.1 .1M91.2 173v.4M91.5 172.9l.2-.1a.64 .64 0 0 1 .7-.1 .64 .64 0 0 1 .4 .7 1.09 1.09 0 0 1-1.8-.1l.2-.3M91.5 173.2l.7-.1 .5 .3M91.5 172.9l-.3 .1M91.5 172.9v.3M91.5 173.2l-.3 .2"/>
<path d="M92.6 175.4v.3M95.2 173.9a.4 .4 0 0 1 .5-.1 .4 .4 0 0 1 .2 .4M95.2 174.2a.2 .2 0 0 1 .3 0 .2 .2 0 0 1 .1 .2M95.2 174.2l-2.6 1.5M95.2 173.9l-2.6 1.5M95.2 173.9v.3M95.2 174.2l.4 .2M95.6 174.4v9.8M95.9 174.2l-.3 .2M95.9 174.2v9.8M135 160.3v.4M90.3 181.9l4.9 2.9"/>
<path d="M90.6 181.4l5 2.8M91.2 184.3l-.1 .2M91.2 184v.3M91.5 183.8l.2-.1a.64 .64 0 0 1 .7 0 .64 .64 0 0 1 .4 .6 1.09 1.09 0 0 1-1.8 0l.2-.3M91.5 184.2l.7-.1 .5 .2M91.5 183.8v.4M91.5 183.8l-.3 .2M91.5 184.2l-.3 .1M92.6 186.3v.4M95.2 184.8v.4M95.2 184.8l-2.6 1.5M95.2 185.2l-2.6 1.5"/>
<path d="M95.6 184.2l-.4 .6M95.9 184l-.3 .7-.4 .5M95.9 184l-.3 .2"/>
<circle cx="58" cy="52.9" r="1"/>
<circle cx="58" cy="42.9" r="1"/>
<circle cx="176" cy="42.9" r="1"/>
<circle cx="176" cy="52.9" r="1"/>
</g>
<path d="M204.7 165.9h.7v4l1.5-1.6v1l.3-.2v-2.5h-1.3v-.7h3.4v.7h-1.4v2.1l2.3-1.5-2.3 2.2v2.8h-.7v-2.1l-.8 .8v-1l-1 .7v2h4.3v.7h-5v-2.2l-1.4 1 1.4-1.5z" fill-rule="evenodd" fill="#000"/>
<path d="M257.1 20.2a5.7 5.7 0 0 0-5 8.5 5.7 5.7 0 0 0 9.8 .3 5.7 5.7 0 0 0-4.4-8.8h-.4" fill="none" stroke="#000" stroke-width=".18" stroke-dasharray="6.3 1.3 1.3 1.3" stroke-dashoffset=".6" stroke-linecap="butt"/>
<g fill="none" stroke="#000" stroke-width=".18" stroke-dasharray="15.2 1.3 1.3 1.3">
<path d="M57.5 42.9h-.7M57.5 52.9h-.7M58 42.4v-.8M58 43.5v.7M58 52.4v-.8M58 53.5v.7M58.6 42.9h.7M58.6 52.9h.7M175.5 52.9h-.7M175.5 42.9h-.7M176 52.4v-.8M176 53.5v.7"/>
<path d="M176 42.4v-.8M176 43.5v.7M176.6 52.9h.7M176.6 42.9h.7"/>
</g>
<path d="M193.1 38.5h-152.2M40.9 57.4h152.2" fill="none" stroke="#000" stroke-width=".18" stroke-dasharray="15.2 1.3 1.3 1.3" stroke-dashoffset="-1.8"/>
<g fill="#000">
<path d="M96.2 32.9l.4 .4-1.6 1.3zM59.9 40.6l.5 .4-1.7 1.2z"/>
<path d="M25.9 32.4l.3 2h-.6zM25.6 61.5h.6l-.3 2zM212.6 101.5l.3 2h-.6zM212.3 127.5h.6l-.3 2z"/>
<path d="M35.9 35.4l.3 2h-.6zM35.6 30.4h.6l-.3 2z"/>
<path d="M45.4 27.4l2-.3v.6zM92 27.1l2 .3-2 .3z"/>
<path d="M140 27.4l2-.3v.6zM186.7 27.1l2 .3-2 .3z"/>
<path d="M248.4 23.1l.3 2h-.6zM248.1 43.6h.6l-.3 2z"/>
<path d="M35.6 61.5h.6l-.3 2zM35.9 57.4l.3 2h-.6zM30.6 61.5h.6l-.3 2zM30.9 38.5l.3 2h-.6zM197.8 61.5h.6l-.3 2zM198.1 52.9l.3 2h-.6zM197.8 50.9h.6l-.3 2zM198.1 42.9l.3 2h-.6zM197.8 40.9h.6l-.3 2zM198.1 32.4l.3 2h-.6zM247.6 129.4h.6l-.3 2zM247.9 103.7l.3 2h-.6z"/>
<path d="M40.9 73.5l2-.3v.6zM191.1 73.2l2 .3-2 .3zM58 67.9l2-.3v.6zM174 67.6l2 .3-2 .3zM176 67.9l2-.3v.6zM191.1 67.6l2 .3-2 .3zM38.9 27.1l2 .3-2 .3zM45.4 27.4l2-.3v.6zM94 27.4l2-.3v.6zM138 27.1l2 .3-2 .3zM186.7 27.1l2 .3-2 .3zM193.1 27.4l2-.3v.6z"/>
<path d="M56 67.6l2 .3-2 .3zM40.9 67.9l2-.3v.6zM258.9 17.8l2 .3-2 .3zM253.4 18.1l2-.3v.6zM262.2 55.6l2 .3-2 .3zM249.2 55.9l2-.3v.6zM259.7 98.4l2 .3-2 .3zM252.9 98.7l2-.3v.6z"/>
<path d="M217.6 96.5l2-.3v.6zM222.3 96.2l2 .3-2 .3z"/>
<path d="M63.7 116.2l1.8-1-1.4 1.4zM79.5 124l1.7-1.1-1.3 1.6zM265.5 60.9l.4 .5-1.7 1zM262.6 102.7l.5 .4-1.4 1.4z"/>
<path d="M38.4 164.8l1.6 .5-.3 .6zM54.2 173.6l1.3 1-1.6-.5z"/>
<path d="M59.7 176.7l1.2 1.1-1.5-.6zM55.5 174.6l1.5 .6-.3 .5z"/>
<path d="M61.1 177.7l1.6 .5-.3 .6zM83 190l1.3 1.1-1.6-.5z"/>
<path d="M82 184.9l1.3 1.1-1.6-.6zM88.2 188.9l1.5 .5-.3 .6z"/>
</g>
<path d="M249.2 75.3l1.5 1.1" fill="none" stroke="#000" stroke-width=".18" stroke-dasharray="6.3 1.3 1.3 1.3"/>
<path d="M250.9 76.5l1.8 .8 1.9 .5 1.9 .2 2-.1 1.9-.5 1.7-.8 1.6-1.1 1.5-1.4" fill="none" stroke="#000" stroke-width=".18" stroke-dasharray="6.3 1.3 1.3 1.3" stroke-dashoffset=".4"/>
<path d="M260.9 103.7l.8 .8M261.7 130.5l-.8 .9" fill="none" stroke="#000" stroke-width=".18" stroke-dasharray="1.3 .6" stroke-dashoffset=".6"/>
<path d="M252.9 103.7h8M260.9 131.4h-8" fill="none" stroke="#000" stroke-width=".18" stroke-dasharray="1.3 .6" stroke-dashoffset=".4"/>
<path d="M252.9 131.4v-27.7" fill="none" stroke="#000" stroke-width=".18" stroke-dasharray="1.3 .6" stroke-dashoffset=".1"/>
<path d="M252.9 103.7h.1M260.9 103.7h.1M261.7 104.5v26M261.7 104.5h.1M252.9 131.4h.1M260.9 131.4h.1M261.7 130.5h.1" fill="none" stroke="#000" stroke-width=".18" stroke-dasharray="1.3 .6"/>
<path d="M141.1 101.9h37.3v14.6h-37.3z" fill="none" stroke="#2e75b6" stroke-width=".34"/>
<text font-size="5.6" x="219.5" y="169.6">LTL Transformers (Pvt) Ltd</text>
<text font-size="4.8" x="264.5" y="22.9">U</text>
<g font-size="3.6" fill="#2e74b5">
<text x="144.1" y="106.7">Issued for Production</text>
<text x="153.2" y="114.1">QA DEPT</text>
</g>
<text font-size="3.6" fill="#f00" x="149.4" y="110.3">27 JAN 2023</text>
<g font-size="3.6" fill="#538135">
<text x="149.4" y="119.3">CONTROLLED</text>
<text x="152" y="123.4">IF GREEN</text>
</g>
<text font-size="3.5" x="222.8" y="188.4">STEEL CLAMP BOTTOM</text>
<g font-size="2.8">
<text x="198.6" y="12.1">USE SUITABLE ANTI-CORROSIVE HOT OIL RESISTANT PRIMER</text>
<text x="246.7" y="17.3">60</text>
<text x="35.2" y="29.4" transform="rotate(-90 35.2 29.4)">27</text>
<text x="41.2" y="26.6">40</text>
<text x="66.6" y="26.6">438</text>
<text x="114.3" y="26.6">414</text>
<text x="161.3" y="26.6">438</text>
<text x="189" y="26.6">40</text>
<text x="63.1" y="36.8" transform="rotate(-45 63.1 36.8)">18</text>
<text x="197.4" y="39.7" transform="rotate(-90 197.4 39.7)">95</text>
<text x="247.7" y="36.9" transform="rotate(-90 247.7 36.9)">180</text>
<text x="25.2" y="50.9" transform="rotate(-90 25.2 50.9)">280</text>
<text x="197.4" y="49.8" transform="rotate(-90 197.4 49.8)">90</text>
<text x="30.2" y="54.1" transform="rotate(-90 30.2 54.1)">225</text>
<text x="254.7" y="55.2">60</text>
<text x="197.4" y="60.3" transform="rotate(-90 197.4 60.3)">95</text>
<text x="35.2" y="70.6" transform="rotate(-90 35.2 70.6)">55</text>
<text x="46.7" y="67.2">154</text>
<text x="113.4" y="67.2">1062</text>
<text x="181.8" y="67.2">154</text>
<text x="113.4" y="72.7">1370</text>
<text x="104.2" y="82.5">6mm MS - 02Nos.</text>
<text x="107.4" y="78.6">STEEL CLAMP</text>
<text x="210.9" y="95.8">40</text>
<text x="255.3" y="97.9">53</text>
<text x="211.9" y="118.3" transform="rotate(-90 211.9 118.3)">168</text>
<text x="247.2" y="120.3" transform="rotate(-90 247.2 120.3)">166</text>
<text x="203.9" y="135.6">STRP. SUPPORT - 4mm</text>
<text x="248.7" y="136">WEB - 4mm</text>
<text x="215.6" y="139.4">04Nos.</text>
<text x="251.8" y="138.8">06NOS.</text>
<text x="44.9" y="167.7" transform="rotate(30 44.9 167.7)">314</text>
<text x="56.5" y="174.3" transform="rotate(30 56.5 174.3)">100</text>
<text x="216.1" y="174.1">154/11, Railway Station Road, Angulana, Moratuwa, Sri lanka</text>
<text x="70.4" y="182.2" transform="rotate(30 70.4 182.2)">426</text>
<text x="78.4" y="182.2" transform="rotate(30 78.4 182.2)">90</text>
<text x="231" y="181.6">SIAM CITY CEMENT</text>
</g>
<g font-size="2.7">
<text x="107.5" y="22.9">20x25</text>
<text x="119.1" y="22.9">SLOT</text>
<text x="271.7" y="57.9">WELD</text>
<text x="250.9" y="83.2">DETAIL</text>
<text x="264.2" y="83.2">U</text>
<text x="267" y="100.6">10x45</text>
<text x="43.4" y="124.5">WEB</text>
<text x="44.9" y="129.8">STRAP</text>
<text x="56.9" y="129.8">SUPPORT</text>
</g>
<g font-size="2.1">
<text x="107.3" y="37.9">UP</text>
<text x="113.5" y="37.9">90°</text>
<text x="120.5" y="37.9">R</text>
<text x="123.6" y="37.9">6</text>
<text x="107.3" y="56.8">UP</text>
<text x="113.5" y="56.8">90°</text>
<text x="120.5" y="56.8">R</text>
<text x="123.6" y="56.8">6</text>
<text x="207.8" y="149.6">HOLE SIZE ±0.05 / HOLE C-C ±0.05 / OTHER LINIER DIMENSIONS ±1</text>
<text x="212.9" y="146.4">GENERAL TOLERANCES UNLESS OTHERWISE SPECIFIED</text>
<text x="225" y="191.9">2000kVA 3.3kV/440V TRANSFORMER</text>
</g>
<g font-size="1.8">
<text x="200.9" y="162.1">REVISION NO.</text>
<text x="218.6" y="162.1">DATE</text>
<text x="232" y="162.1">DRAWN</text>
<text x="252.6" y="162.1">DESCRIPTION</text>
<text x="276.3" y="162.1">APPROVED BY</text>
<text x="200.5" y="179">PROJECT:</text>
<text x="200.4" y="186">TITLE :</text>
<text x="200.7" y="195.4">DESIGNED BY:</text>
<text x="230.5" y="197.4">DRAWN BY:</text>
<text x="230.6" y="194.9">SCALE:</text>
<text x="244.9" y="197.5">PRASHANTH</text>
<text x="244.9" y="194.9">1:9</text>
<text x="264.4" y="197.4">DESIGN NO: 20003.3440</text>
<text x="264.4" y="194.9">UNITS:</text>
<text x="272.7" y="194.9">mm</text>
<text x="278.6" y="194.9">SIZE:</text>
<text x="285.6" y="194.9">A4</text>
<text x="200.7" y="202">APPROVED BY:</text>
<text x="200.7" y="198.6">REVIEWED BY:</text>
<text x="230.5" y="199.9">DRAWING NO: DRW/CT-2237/14-2</text>
<text x="230.5" y="202.4">DATE:</text>
<text x="244.8" y="202.3">27/01/2023</text>
<text x="264.5" y="202.3">REV:00</text>
</g>
<text font-size="1.5" x="291.8" y="202.7" transform="rotate(-90 291.8 202.7)">C:\USERS\PC\ONEDRIVE - LAKDHANAVI LIMITED\DRAWINGS IN LTL-DB\CONTRACTS 2008 -2016\CT2022\CT-2237 2000 33 440 INSEE SIAM CITY CEMENT\MODEL-5 (LEFT) NEW\</text>
</svg>
